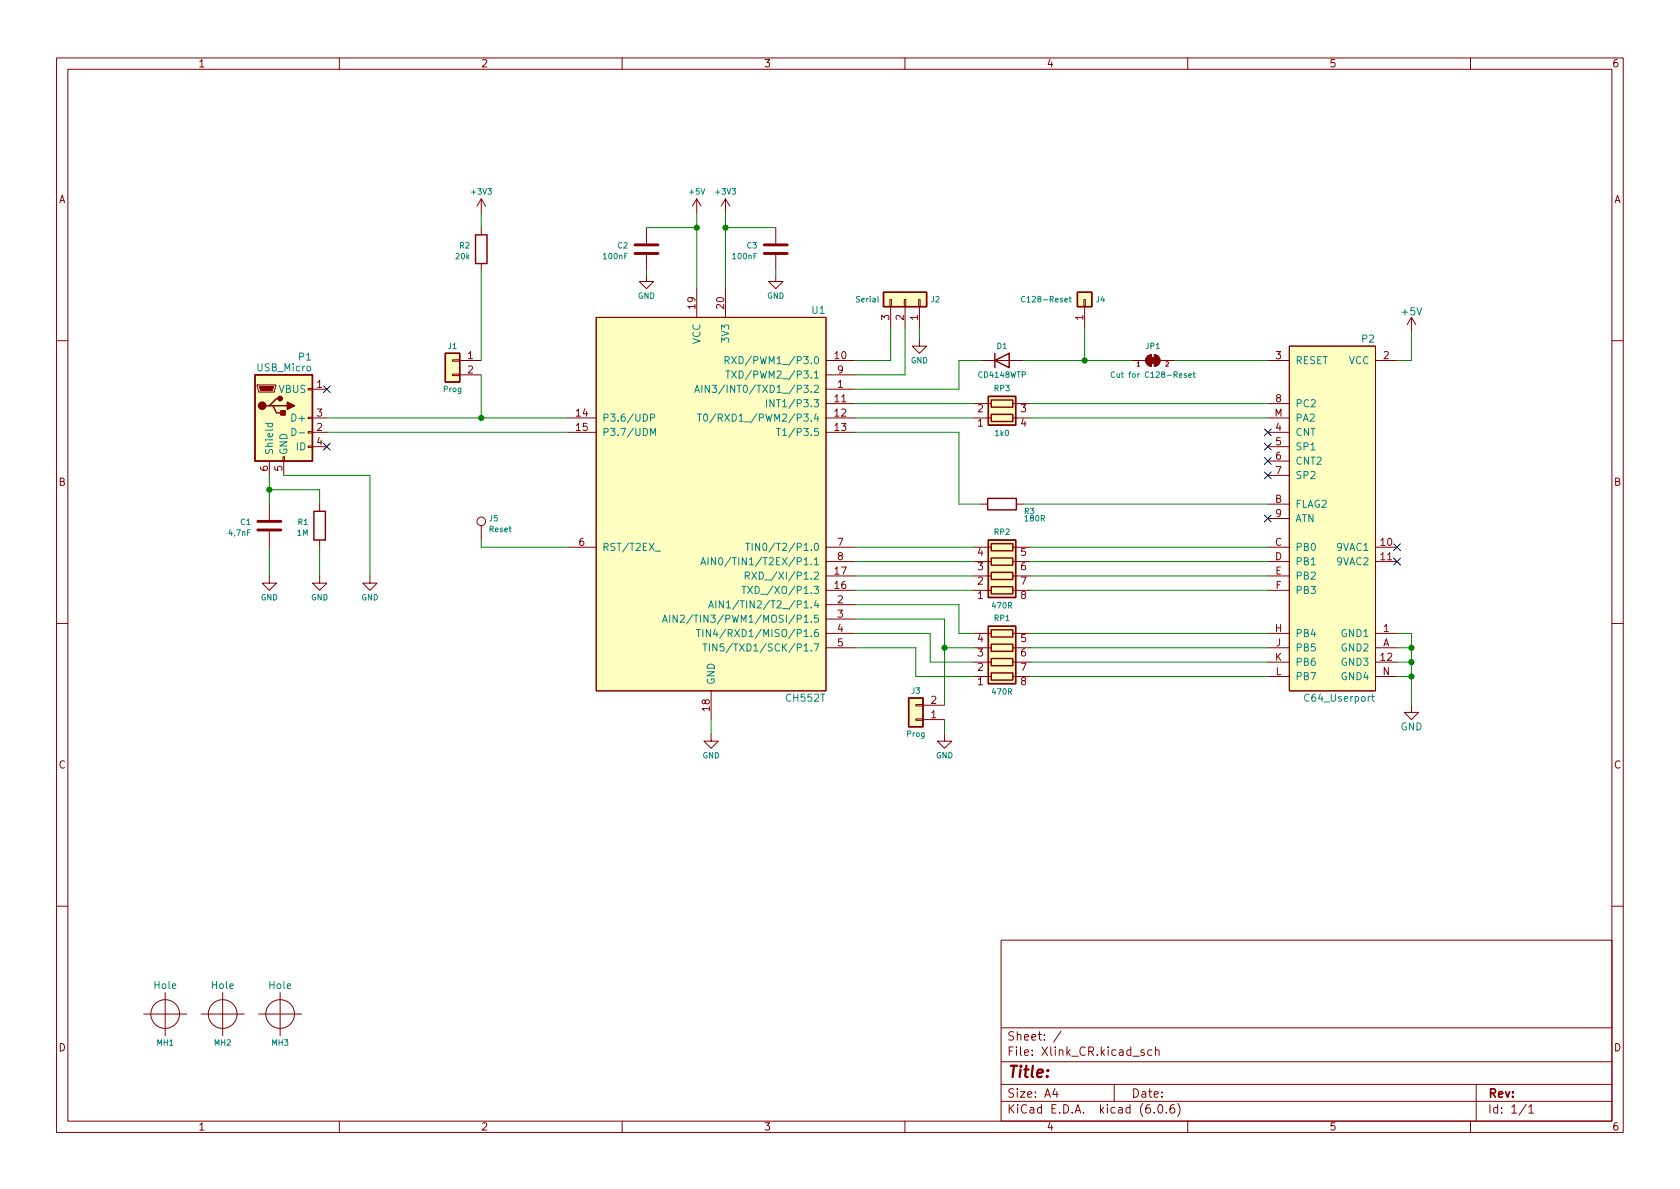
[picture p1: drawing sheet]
<svg xmlns="http://www.w3.org/2000/svg" width="297mm" height="210mm" viewBox="0 0 297 210" stroke-linecap="round" stroke-linejoin="round" font-family="sans-serif">
<path d="M0 .2h297v210.1h-297z" fill="#fff" stroke="#fff" stroke-width=".18"/>
<g fill="none" stroke="#840000" stroke-width=".18">
<path d="M10 10.2h277v190.1h-277zM12 12.2h273v186.1h-273zM60 10.2v2M110 10.2v2M160 10.2v2M210 10.2v2M260 10.2v2M85.1 35.2v2.5M85.1 35.2l-.8 1.2M85.1 35.2l.8 1.2M123.2 35.2v2.5M123.2 35.2l-.8 1.2"/>
<path d="M123.2 35.2l.8 1.2M128.3 35.2v2.5M128.3 35.2l-.8 1.2M128.3 35.2l.7 1.2M85.1 40.3v1.2M85.1 46.6v1.3M105.4 56.1h40.6v66.1h-40.6zM114.3 48.5v1.3h1.3l-1.3 1.2-1.3-1.2h1.3M114.3 40.3v2.7M114.3 45.1v2.8M123.2 51v5.1M128.3 51v5.1"/>
<path d="M137.2 48.5v1.3h1.2l-1.2 1.2-1.3-1.2h1.3M137.2 40.3v2.7M137.2 45.1v2.8M157.4 53h.2v1.2h-.2zM157.5 54.2v3.8M159.9 53h.2v1.2h-.2zM160 54.2v3.8M162.4 53h.3v1.2h-.3zM162.6 59.9v1.3h1.2l-1.2 1.3-1.3-1.3h1.3M162.6 54.2v3.8M191.6 53h.3v1.2h-.3zM191.8 54.2v3.8"/>
<path d="M249.6 56.1l-.8 1.3M249.6 56.1v2.6M249.6 56.1l.7 1.3M10 60.2h2M45.5 68.1h3.3v.2l-.3 1h-2.8zM54.5 78.9h.7v.2h-.7zM54.5 76.3h.7v.3h-.7zM54.5 73.8h.7v.2h-.7zM54.5 68.7h.7v.3h-.7zM55.2 73.9h2.6M55.2 76.4h2.6M55.2 79h2.6"/>
<path d="M55.2 68.8h2.6M80 66.2h1.3v.2h-1.3zM80 63.6h1.3v.3h-1.3zM81.3 63.7h3.8M81.3 66.3h3.8M100.3 73.9h5.1M100.3 76.4h5.1M146 73.9h5.1M146 71.4h5.1M146 63.7h5.1M146 76.4h5.1M146 68.8h5.1"/>
<path d="M146 66.3h5.1M172.1 73.9h3.2M172.1 71.4h3.2M173.4 63.7h7.6M179.1 73.9h3.1M179.1 71.4h3.1M200 63.7h2.6M202.9 63l.7-.3v2.1a1.02 1.02 0 0 1-1-.7 1.02 1.02 0 0 1 .3-1.1zM204.1 62.7a1.02 1.02 0 0 1 1 1 1.02 1.02 0 0 1-1 1.1zM205.1 63.7h2.5M224.2 73.9h3.8M224.2 71.4h3.8"/>
<path d="M224.2 63.7h3.8M224.2 76.4h3.8M224.2 79h3.8M228 61.2h15.2v61h-15.2zM243.2 63.7h3.8M285 60.2h2M47.6 81.5v2.6M47.6 89.1v2.8M47.6 94v2.8M50 80.8h.3v.7h-.3zM50.2 81.5v2.6M56.5 89.1v1.3"/>
<path d="M56.5 95.5v1.3M85.1 93v2.5M100.3 96.8h5.1M146 99.3h5.1M146 96.8h5.1M172.1 99.3h3.2M172.1 96.8h3.2M173.4 89.1h1.2M179.1 99.3h3.1M179.1 96.8h3.1M179.7 89.1h1.3M224.2 89.1h3.8"/>
<path d="M224.2 99.3h3.8M224.2 96.8h3.8M224.2 81.5h3.8M224.2 84.1h3.8M224.2 91.7h3.8M243.2 99.3h3.8M243.2 96.8h3.8M10 110.2h2M47.6 101.8v1.3h1.3l-1.3 1.3-1.2-1.3h1.2M56.5 101.8v1.3h1.3l-1.3 1.3-1.3-1.3h1.3M65.4 101.8v1.3h1.3l-1.3 1.3-1.3-1.3h1.3M146 114.5h5.1"/>
<path d="M146 112h5.1M146 104.4h5.1M146 101.8h5.1M146 106.9h5.1M146 109.5h5.1M172.1 119.6h3.2M172.1 117.1h3.2M172.1 114.5h3.2M172.1 112h3.2M172.1 104.4h3.2M172.1 101.8h3.2M179.1 119.6h3.1"/>
<path d="M179.1 117.1h3.1M179.1 114.5h3.1M179.1 112h3.1M179.1 104.4h3.1M179.1 101.8h3.1M224.2 119.6h3.8M224.2 117.1h3.8M224.2 114.5h3.8M224.2 112h3.8M224.2 104.4h3.8M224.2 101.8h3.8M243.2 119.6h3.8"/>
<path d="M243.2 117.1h3.8M243.2 114.5h3.8M243.2 112h3.8M285 110.2h2M125.7 129.8v1.3h1.3l-1.3 1.2-1.2-1.2h1.2M125.7 122.2v5M161.9 124.6h1.3v.2h-1.3zM161.9 127.1h1.3v.3h-1.3zM163.2 127.2h3.8M163.2 124.7h3.8M167 129.8v1.3h1.3l-1.3 1.2-1.3-1.2h1.3M249.6 124.7v1.3h1.2l-1.2 1.2-1.3-1.2h1.3"/>
<path d="M10 160.2h2M25.4 179.3h7.6M29.2 175.5v7.6M35.6 179.3h7.6M39.4 175.5v7.6M45.7 179.3h7.6M49.5 175.5v7.6M177 166.3h108v32h-108zM285 160.2h2M60 198.3v2M110 198.3v2M160 198.3v2"/>
<path d="M177 194.8h108M177 191.8h108M177 187.8h108M177 181.8h108M186.5 192.5l-.4 1h1M186.9 193v1M187.6 182.4l-1.3 1.9M197 191.8v3M202.3 185.7l-.4-.1-.2 .2 .1 .3 .5 .1v.4h-.6M203.6 185.7l-.4-.1-.3 .3v.4l.2 .3h.5M204.1 196.7v.1M204.3 185.8l.2-.2 .4 .1v.9"/>
<path d="M204.3 185.1v1.5M204.9 195.4l.2-.1a.81 .81 0 0 1 .6 .7 .81 .81 0 0 1-.3 .8h-.2a.81 .81 0 0 1-.6-.6 .81 .81 0 0 1 .3-.8zM206.2 196.7v.1M207.6 195.3a.59 .59 0 0 0-.7 .7v.5l.1 .3h.4l.2-.1 .1-.5-.1-.2-.5-.1-.2 .3M208.2 195.1a1.72 1.72 0 0 1 0 2.3M210 198.3v2M260 198.3v2M261 191.8v6.5M269.9 195.3l-1.3 1.9M270.3 195.8l.4-.5v1.5M270.3 196.8h.9"/>
<circle cx="85.1" cy="92.2" r=".76"/>
<circle cx="29.2" cy="179.3" r="2.54"/>
<circle cx="39.4" cy="179.3" r="2.54"/>
<circle cx="49.5" cy="179.3" r="2.54"/>
</g>
<g fill="#ffffc2" stroke="#ffffc2" stroke-width=".18">
<path d="M174.8 70.1h4.8v5.1h-4.8z"/>
<path d="M174.8 110.7h4.8v10.2h-4.8z"/>
<path d="M174.8 95.5h4.8v10.2h-4.8z"/>
<path d="M190.5 51.7h2.5v2.5h-2.5z"/>
<path d="M228 61.2h15.2v61h-15.2z"/>
<path d="M160.7 123.4h2.5v5.1h-2.5z"/>
<path d="M105.4 56.1h40.6v66.1h-40.6z"/>
<path d="M156.2 51.7h7.6v2.5h-7.6z"/>
<path d="M78.7 62.5h2.6v5.1h-2.6z"/>
<path d="M45.1 66.3h10.1v15.2h-10.1z"/>
</g>
<g fill="none" stroke="#840000" stroke-width=".25">
<path d="M84.1 41.5h2v5.1h-2zM156.2 51.7h7.6v2.5h-7.6zM190.5 51.7h2.5v2.5h-2.5zM45.1 66.3h10.1v15.2h-10.1zM47.6 71.7h.7l.6 1.3h1.3M48.3 71.7h2.5M49.5 70.5h-.6l-1.3 1.2h-.6M78.7 62.5h2.6v5.1h-2.6zM174.8 70.1h4.8v5.1h-4.8zM175.3 73.3h3.8v1.2h-3.8zM175.3 70.7h3.8v1.3h-3.8zM175.9 63.7l2.5-1.2v2.5z"/>
<path d="M175.9 62.5v2.5M55.5 90.4h2v5.1h-2zM174.6 88.1h5.1v2.1h-5.1zM174.8 95.5h4.8v10.2h-4.8zM175.3 98.7h3.8v1.2h-3.8zM175.3 96.1h3.8v1.3h-3.8zM174.8 110.7h4.8v10.2h-4.8zM175.3 119h3.8v1.3h-3.8zM175.3 116.5h3.8v1.2h-3.8zM175.3 113.9h3.8v1.3h-3.8zM175.3 111.4h3.8v1.2h-3.8zM175.3 103.8h3.8v1.2h-3.8z"/>
<path d="M175.3 101.2h3.8v1.3h-3.8zM160.7 123.4h2.5v5.1h-2.5z"/>
</g>
<g fill="#840000" stroke="#840000" stroke-width=".18">
<path d="M203.3 63.2h1v1.1h-1z"/>
<path d="M202.9 63l.7-.3v2.1a1.02 1.02 0 0 1-1-.7 1.02 1.02 0 0 1 .3-1.1z"/>
<path d="M204.1 62.7a1.02 1.02 0 0 1 1 1 1.02 1.02 0 0 1-1 1.1z"/>
<path d="M45.8 68.3h2.6l-.3 .8h-2z"/>
</g>
<g fill="none" stroke="#008484" stroke-width=".18">
<path d="M181.2 52.5a.44 .44 0 0 0-.6 .4 .44 .44 0 0 0 .6 .4M189 52.7h.4M189.2 52.4v.9l.2 .1M46.9 74.9h1.3M47.4 74.9v.3l.2 .3 .5-.1v-.5M51.6 75.8a.64 .64 0 0 1 .7 .6 .64 .64 0 0 1-.7 .6zM52.9 76.5h1M115 73.9l.6-.1 .2-.2-.1-.3-.7-.1v1.3M115 77v-1.2l.5 .9 .4-.9v1.2M122.8 69.4l.4-1.3 .5 1.3M122.9 69h.6M123.3 73.2h.7"/>
<path d="M123.7 73.2v1.3M124.1 68.1v1.3M124.5 73.3l.2-.1a.68 .68 0 0 1 .4 .6 .68 .68 0 0 1-.4 .7l-.2-.1-.1-.4zM125.4 68.1v1.3l-.7-1.3v1.3M125.9 68.1h.8l-.4 .5 .3 .1v.6l-.1 .1-.6-.1M126.6 73.2l-1.1 1.6M128.2 63.7h.6l.1-.2v-.3l-.7-.1v1.2M128.3 65.6h.8M128.5 63.7l.4 .6M128.7 65.6v1.3M129.4 63.1l.8 1.2M129.4 65.6l.8 1.3"/>
<path d="M130.2 63.1l-.8 1.2M130.2 65.6l-.8 1.3M135.5 70.7v1.2M136.9 70.7v1.2l-.8-1.2v1.2M137.3 75.8h.7M137.6 75.8v1.2M197.1 65.8a.44 .44 0 0 0-.7 .4 .44 .44 0 0 0 .7 .4M210.2 66.4l.5-.1-.1-.2h-.3l-.1 .1v.5h.4M210.9 66.1h.4M211.1 65.7v.9l.2 .1M115.8 97.5h1M123.9 99.9l.4-1.3 .5 1.3"/>
<path d="M124 99.5h.6M125.2 98.6v1.3M126.5 98.6v1.3l-.7-1.3v1.3M131.8 96.1h.8M132.2 96.1v1.2M133 96.1v1.2M134.3 96.1v1.2l-.7-1.2v1.2M117.1 110l.5-1.2 .4 1.2M117.3 109.7h.6M118.4 108.8v1.2M119.7 108.8v1.2l-.7-1.2v1.2M120.3 108.9l.5-.1 .2 .3-.8 .9h.8"/>
<path d="M123.1 111.3h.8M123.5 111.3v1.3M124.3 111.3v1.3M124.3 113.9h.7M124.6 113.9v1.2M125.3 107.5l.4-1.3 .4 1.3M125.4 107.1h.6M125.4 113.9v1.2M125.6 111.3v1.3l-.7-1.3v1.3M126.5 111.3l-.4 .9h.8M126.6 106.2v1.3M126.8 113.9v1.2l-.8-1.2v1.2"/>
<path d="M127.9 106.2v1.3l-.7-1.3v1.3M131.2 103.7h.7M131.5 103.7v1.3M131.8 101.8h.6l.1-.2-.1-.3-.6-.1v1.2M132.1 101.8l.4 .6M132.2 103.7l.8 1.3M132.9 101.2l.9 1.2M133 103.7l-.8 1.3M133.8 101.2l-.9 1.2M242.5 123.2h.5M242.7 122.7v1.1l.3 .2"/>
</g>
<path d="M112.3 43.3h4M112.3 44.8h4M135.1 43.3h4.1M135.1 44.8h4.1M45.6 92.2h4.1M45.6 93.7h4.1" fill="none" stroke="#840000" stroke-width=".51"/>
<g fill="#840000" stroke="#840000" stroke-width=".25">
<path d="M50.8 71.1l1.3 .6-1.3 .7z"/>
<path d="M49.7 72.6h.7v.8h-.7z"/>
<circle cx="46.4" cy="71.7" r=".63"/>
<circle cx="49.5" cy="70.5" r=".38"/>
</g>
<g fill="none" stroke="#008400" stroke-width=".18">
<path d="M85.1 37.7v2.6M123.2 37.7v13.3M128.3 37.7v13.3M85.1 47.9v15.8M114.3 40.3h8.9M114.3 47.9v.6M128.3 40.3h8.9M137.2 47.9v.6M157.5 58v5.7h-6.4M160 58v8.3h-8.9M162.6 58v1.9M191.8 58v5.7"/>
<path d="M249.6 58.7v5h-2.6M57.8 73.9h42.5M57.8 76.4h42.5M85.1 66.3v7.6M151.1 73.9h21M151.1 71.4h21M151.1 76.4h18.4v12.7h3.9M173.4 63.7h-3.9v5.1h-18.4M181 63.7h19M182.2 73.9h42M182.2 71.4h42M207.6 63.7h16.6"/>
<path d="M47.6 86.6h8.9v2.5M47.6 84.1v5M47.6 96.8v5M50.2 84.1h15.2v17.7M56.5 96.8v5M85.1 95.5v1.3h15.2M151.1 99.3h21M151.1 96.8h21M181 89.1h43.2M182.2 99.3h42M182.2 96.8h42M151.1 114.5h10.8v5.1h10.2"/>
<path d="M151.1 106.9h18.4v5.1h2.6M151.1 112h13.4v5.1h7.6M151.1 109.5h15.9v15.2M151.1 104.4h21M151.1 101.8h21M167 114.5h5.1M182.2 114.5h42M182.2 112h42M182.2 104.4h42M182.2 101.8h42M182.2 119.6h42M182.2 117.1h42"/>
<path d="M247 114.5h2.6M247 112h2.6v12.7M247 119.6h2.6M247 117.1h2.6M125.7 127.2v2.6M167 127.2v2.6"/>
</g>
<g fill="none" stroke="#000084" stroke-width=".18">
<path d="M57.2 78.4l1.2 1.2M57.2 68.2l1.2 1.2M58.4 78.4l-1.2 1.2M58.4 68.2l-1.2 1.2M223.5 78.4l1.3 1.2M223.5 75.8l1.3 1.3M224.8 78.4l-1.3 1.2M224.8 75.8l-1.3 1.3M223.5 91.1l1.3 1.2M223.5 80.9l1.3 1.2M223.5 83.5l1.3 1.2M224.8 91.1l-1.3 1.2"/>
<path d="M224.8 80.9l-1.3 1.2M224.8 83.5l-1.3 1.2M246.4 98.7l1.2 1.2M246.4 96.2l1.2 1.2M247.6 98.7l-1.2 1.2M247.6 96.2l-1.2 1.2"/>
</g>
<g fill="#008400" stroke="#008400" stroke-width=".18">
<circle cx="249.6" cy="117.1" r=".46"/>
<circle cx="249.6" cy="119.6" r=".46"/>
<circle cx="249.6" cy="114.5" r=".46"/>
<circle cx="191.8" cy="63.7" r=".46"/>
<circle cx="167" cy="114.5" r=".46"/>
<circle cx="123.2" cy="40.3" r=".46"/>
<circle cx="128.3" cy="40.3" r=".46"/>
<circle cx="47.6" cy="86.6" r=".46"/>
<circle cx="85.1" cy="73.9" r=".46"/>
</g>
<text font-size="2.8" fill="#840000" x="178" y="190.6">Title:</text>
<g font-size="2.1" fill="#840000">
<text x="178" y="184">Sheet: /</text>
<text x="178" y="186.7">File: Xlink_CR.kicad_sch</text>
<text x="178" y="196.9">KiCad E.D.A. kicad (6.0.6)</text>
<text x="178" y="194.1">Size: A4</text>
<text x="200" y="194.1">Date:</text>
<text x="263" y="194.1">Rev:</text>
<text x="263" y="196.9">Id: 1/1</text>
</g>
<g font-size="1.8" fill="#840000">
<text x="35" y="11.9">1</text>
<text x="85" y="11.9">2</text>
<text x="135" y="11.9">3</text>
<text x="185" y="11.9">4</text>
<text x="235" y="11.9">5</text>
<text x="285" y="11.9">6</text>
<text x="10.3" y="35.9">A</text>
<text x="285.3" y="35.9">A</text>
<text x="122.9" y="54.6" transform="rotate(-90 122.9 54.6)">19</text>
<text x="128" y="54.6" transform="rotate(-90 128 54.6)">20</text>
<text x="157.2" y="56.6" transform="rotate(-90 157.2 56.6)">3</text>
<text x="159.8" y="56.6" transform="rotate(-90 159.8 56.6)">2</text>
<text x="162.3" y="56.6" transform="rotate(-90 162.3 56.6)">1</text>
<text x="191.5" y="56.6" transform="rotate(-90 191.5 56.6)">1</text>
<text x="82.7" y="63.5">1</text>
<text x="147.6" y="63.5">10</text>
<text x="225.6" y="63.5">3</text>
<text x="244.6" y="63.5">2</text>
<text x="56" y="68.6">1</text>
<text x="82.7" y="66">2</text>
<text x="147.6" y="71.1">11</text>
<text x="148.1" y="68.6">1</text>
<text x="148.1" y="66">9</text>
<text x="225.6" y="71.1">8</text>
<text x="56" y="76.2">2</text>
<text x="56" y="73.7">3</text>
<text x="101.9" y="73.7">14</text>
<text x="101.9" y="76.2">15</text>
<text x="147.6" y="73.7">12</text>
<text x="147.6" y="76.2">13</text>
<text x="172.9" y="75.4">1</text>
<text x="172.9" y="72.9">2</text>
<text x="180.5" y="72.9">3</text>
<text x="180.5" y="75.4">4</text>
<text x="225.3" y="73.7">M</text>
<text x="225.6" y="76.2">4</text>
<text x="47.4" y="83.3" transform="rotate(-90 47.4 83.3)">6</text>
<text x="49.9" y="83.3" transform="rotate(-90 49.9 83.3)">5</text>
<text x="56" y="78.7">4</text>
<text x="225.6" y="78.7">5</text>
<text x="225.6" y="81.3">6</text>
<text x="225.6" y="83.8">7</text>
<text x="10.3" y="85.9">B</text>
<text x="225.4" y="88.9">B</text>
<text x="285.3" y="85.9">B</text>
<text x="225.6" y="91.4">9</text>
<text x="102.4" y="96.5">6</text>
<text x="147.6" y="101.6">17</text>
<text x="148.1" y="96.5">7</text>
<text x="148.1" y="99.1">8</text>
<text x="172.9" y="100.8">3</text>
<text x="172.9" y="98.3">4</text>
<text x="180.5" y="98.3">5</text>
<text x="180.5" y="100.8">6</text>
<text x="225.4" y="96.5">C</text>
<text x="225.4" y="99.1">D</text>
<text x="225.5" y="101.6">E</text>
<text x="244.1" y="96.5">10</text>
<text x="244.1" y="99.1">11</text>
<text x="147.6" y="104.1">16</text>
<text x="148.1" y="106.7">2</text>
<text x="172.9" y="105.9">1</text>
<text x="172.9" y="103.4">2</text>
<text x="180.5" y="103.4">7</text>
<text x="180.5" y="105.9">8</text>
<text x="225.5" y="104.1">F</text>
<text x="148.1" y="109.2">3</text>
<text x="148.1" y="111.8">4</text>
<text x="172.9" y="113.5">4</text>
<text x="180.5" y="113.5">5</text>
<text x="225.4" y="111.8">H</text>
<text x="244.6" y="111.8">1</text>
<text x="148.1" y="114.3">5</text>
<text x="172.9" y="118.6">2</text>
<text x="172.9" y="116.1">3</text>
<text x="180.5" y="116.1">6</text>
<text x="180.5" y="118.6">7</text>
<text x="225.4" y="116.8">K</text>
<text x="225.5" y="119.4">L</text>
<text x="225.6" y="114.3">J</text>
<text x="244.1" y="116.8">12</text>
<text x="244.5" y="114.3">A</text>
<text x="244.5" y="119.4">N</text>
<text x="125.5" y="125.7" transform="rotate(-90 125.5 125.7)">18</text>
<text x="164.6" y="124.5">2</text>
<text x="172.9" y="121.2">1</text>
<text x="180.5" y="121.2">8</text>
<text x="164.6" y="127">1</text>
<text x="10.3" y="135.9">C</text>
<text x="285.3" y="135.9">C</text>
<text x="10.3" y="185.9">D</text>
<text x="285.3" y="185.9">D</text>
<text x="35" y="199.9">1</text>
<text x="85" y="199.9">2</text>
<text x="135" y="199.9">3</text>
<text x="185" y="199.9">4</text>
<text x="235" y="199.9">5</text>
<text x="285" y="199.9">6</text>
</g>
<g font-size="1.8" fill="#008484">
<text x="143.6" y="55.5">U1</text>
<text x="248" y="55.7">+5V</text>
<text x="45.5" y="65.7">USB_Micro</text>
<text x="52.8" y="63.7">P1</text>
<text x="123.8" y="60.9" transform="rotate(-90 123.8 60.9)">VCC</text>
<text x="128.9" y="60.3" transform="rotate(-90 128.9 60.3)">3V3</text>
<text x="130.4" y="64.4">RXD/PWM1_/P3.0</text>
<text x="229" y="64.4">RESET</text>
<text x="238.5" y="64.4">VCC</text>
<text x="240.8" y="60.6">P2</text>
<text x="49.3" y="69.5">VBUS</text>
<text x="126.6" y="69.5">AIN3/INT0/TXD1_/P3.2</text>
<text x="130.6" y="66.9">TXD/PWM2_/P3.1</text>
<text x="51.9" y="74.5">D+</text>
<text x="106.4" y="74.5">P3.6/UDP</text>
<text x="106.4" y="77.1">P3.7/UDM</text>
<text x="126.8" y="74.5">T0/RXD1_/PWM2/P3.4</text>
<text x="137.1" y="72">INT1/P3.3</text>
<text x="138.8" y="77.1">T1/P3.5</text>
<text x="229" y="77.1">CNT</text>
<text x="229" y="72">PC2</text>
<text x="229" y="74.5">PA2</text>
<text x="48.3" y="80.5" transform="rotate(-90 48.3 80.5)">Shield</text>
<text x="50.8" y="80.5" transform="rotate(-90 50.8 80.5)">GND</text>
<text x="52.5" y="79.6">ID</text>
<text x="229" y="79.6">SP1</text>
<text x="229" y="82.2">CNT2</text>
<text x="229" y="84.7">SP2</text>
<text x="229" y="89.8">FLAG2</text>
<text x="229" y="92.3">ATN</text>
<text x="106.4" y="97.4">RST/T2EX_</text>
<text x="127.6" y="99.9">AIN0/TIN1/T2EX/P1.1</text>
<text x="134.5" y="97.4">TIN0/T2/P1.0</text>
<text x="229" y="97.4">PB0</text>
<text x="229" y="99.9">PB1</text>
<text x="236.5" y="97.4">9VAC1</text>
<text x="236.5" y="99.9">9VAC2</text>
<text x="129" y="107.6">AIN1/TIN2/T2_/P1.4</text>
<text x="133.3" y="105">TXD_/XO/P1.3</text>
<text x="134" y="102.5">RXD_/XI/P1.2</text>
<text x="229" y="102.5">PB2</text>
<text x="229" y="105">PB3</text>
<text x="121.7" y="110.1">AIN2/TIN3/PWM1/MOSI/P1.5</text>
<text x="126.8" y="112.6">TIN4/RXD1/MISO/P1.6</text>
<text x="229" y="112.6">PB4</text>
<text x="237.3" y="112.6">GND1</text>
<text x="127.8" y="115.2">TIN5/TXD1/SCK/P1.7</text>
<text x="229" y="115.2">PB5</text>
<text x="229" y="117.7">PB6</text>
<text x="237.3" y="117.7">GND3</text>
<text x="237.3" y="115.2">GND2</text>
<text x="126.4" y="121.2" transform="rotate(-90 126.4 121.2)">GND</text>
<text x="139.1" y="124.1">CH552T</text>
<text x="229" y="120.3">PB7</text>
<text x="231" y="124.1">C64_Userport</text>
<text x="237.3" y="120.3">GND4</text>
<text x="247.6" y="129.2">GND</text>
<text x="27.3" y="174.9">Hole</text>
<text x="37.5" y="174.9">Hole</text>
<text x="47.6" y="174.9">Hole</text>
</g>
<g font-size="1.4" fill="#008484">
<text x="83.5" y="34.4">+3V3</text>
<text x="121.9" y="34.4">+5V</text>
<text x="126.6" y="34.4">+3V3</text>
<text x="80.6" y="45.8">20k</text>
<text x="81.3" y="43.9">R2</text>
<text x="106.8" y="45.8">100nF</text>
<text x="109.2" y="43.9">C2</text>
<text x="129.6" y="45.8">100nF</text>
<text x="132.1" y="43.9">C3</text>
<text x="112.8" y="52.8">GND</text>
<text x="135.6" y="52.8">GND</text>
<text x="151.5" y="53.4">Serial</text>
<text x="164.6" y="53.4">J2</text>
<text x="181.2" y="53.4">C128-Reset</text>
<text x="193.8" y="53.4">J4</text>
<text x="79.2" y="61.7">J1</text>
<text x="161" y="64.2">GND</text>
<text x="176.3" y="61.7">D1</text>
<text x="202.6" y="61.7">JP1</text>
<text x="78.4" y="69.3">Prog</text>
<text x="173.1" y="66.8">CD4148WTP</text>
<text x="175.8" y="69.2">RP3</text>
<text x="197.6" y="66.8">Cut for C128-Reset</text>
<text x="176" y="77.1">1k0</text>
<text x="40.5" y="94.7">4,7nF</text>
<text x="42.5" y="92.8">C1</text>
<text x="52.6" y="94.7">1M</text>
<text x="52.7" y="92.8">R1</text>
<text x="86.5" y="92.2">J5</text>
<text x="86.6" y="94.1">Reset</text>
<text x="175.8" y="94.6">RP2</text>
<text x="181.1" y="90.9">R3</text>
<text x="181.3" y="92.2">180R</text>
<text x="46.1" y="106.2">GND</text>
<text x="55" y="106.2">GND</text>
<text x="63.9" y="106.2">GND</text>
<text x="175.5" y="107.6">470R</text>
<text x="175.8" y="109.8">RP1</text>
<text x="161.2" y="122.7">J3</text>
<text x="175.5" y="122.8">470R</text>
<text x="160.4" y="130.3">Prog</text>
<text x="124.2" y="134.1">GND</text>
<text x="165.5" y="134.1">GND</text>
<text x="27.8" y="184.9">MH1</text>
<text x="37.9" y="184.9">MH2</text>
<text x="48.1" y="184.9">MH3</text>
</g>
<g font-size="1.1" fill="#840000">
<text x="201" y="64.8">1</text>
<text x="206.1" y="64.8">2</text>
</g>
</svg>
